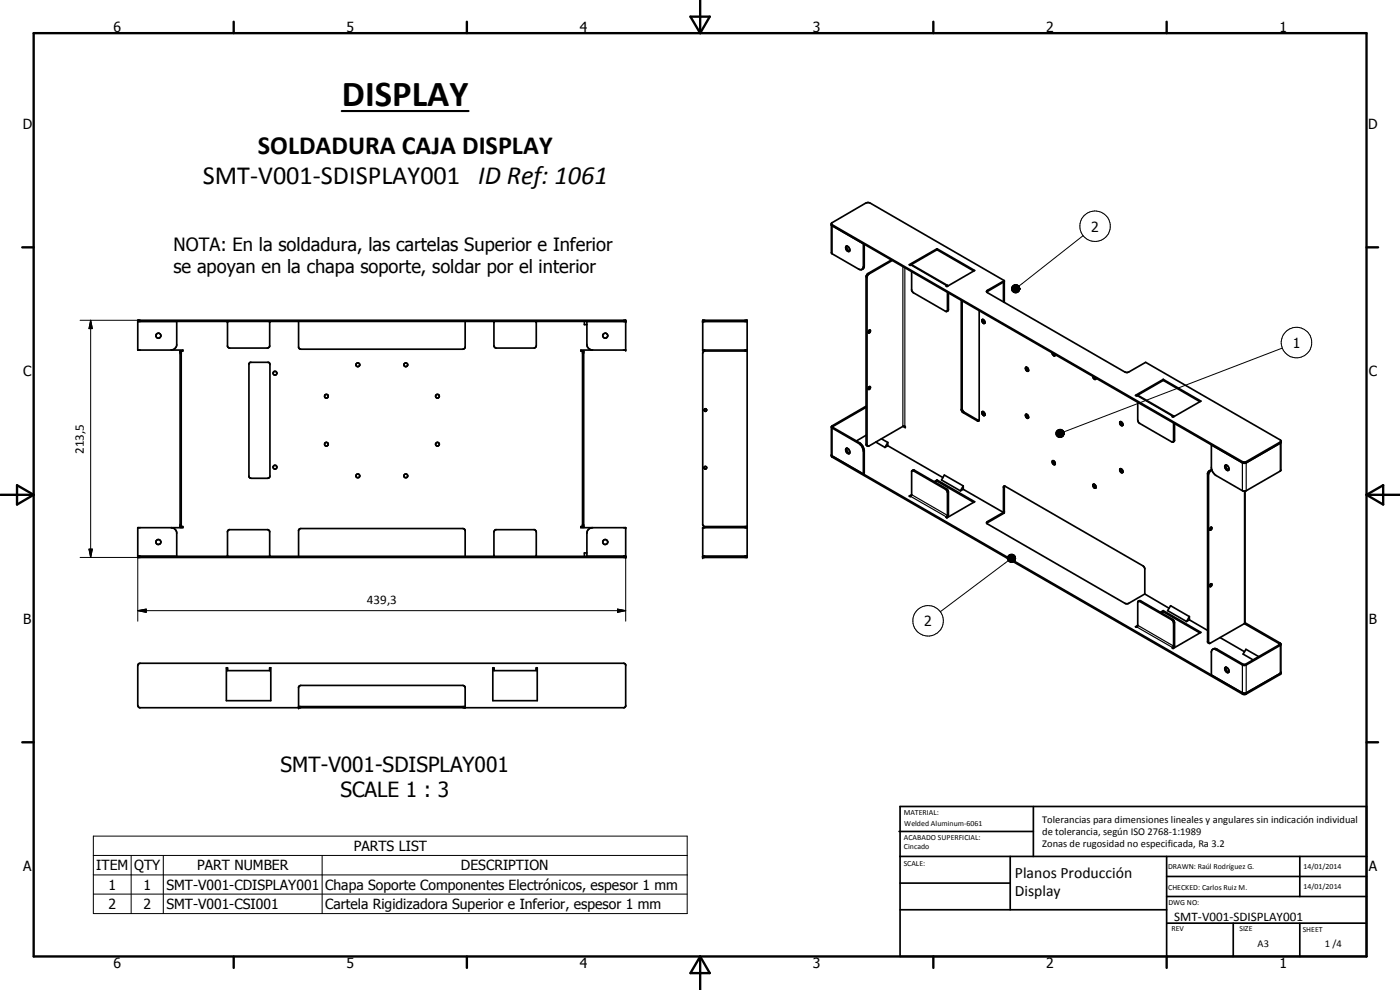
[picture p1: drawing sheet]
<svg xmlns="http://www.w3.org/2000/svg" width="420mm" height="297mm" viewBox="0 0 420 297" stroke-linecap="round" stroke-linejoin="round" font-family="sans-serif">
<g fill="none" stroke="#000" stroke-width=".51">
<path d="M249.5 67.4l123.5 71.5h1l10.2-5.9 .2-.4M249.5 67.1v8.8l8.2 4.8a.86 .86 0 0 0 1 .2 .86 .86 0 0 0 .4-1v-6.7M249.5 67.1l.3 .3 123.2 71.2 1-.1 10.4-6.2M249.5 67.1l.1-.3 10.3-5.9h1.2l40.3 23.3M253.9 74a.91 .91 0 0 1 1 .4 .91 .91 0 0 1-.2 1.1 1.16 1.16 0 0 1-.8-1.5zM254.2 73.8v1l.8 .5M259.4 73.3v6.7l-.3 .6-.5 .2M267.5 78l-7 4-.6 1v50.3l.5 .6M267.8 78.1l-7.2 4.2-.4 .9v50.3l.2 .4M273.3 79.5l.3-.1 10.8 6.3M281.2 74.6v.3M281.2 74.9l11.1 6.4"/>
<path d="M281.2 74.6l11.3 6.6-8.3 4.8-.3-.2 .5-.1M281.2 74.9l-7.9 4.6M281.2 74.6l-8.3 4.8 .4 .1M41.3 96.1h146.5v8.9h-13.5v.3h.9v52.7h-.9v.3h13.5v9h-146.5v-9h13.6v-.3h-.9v-52.7h.9v-.3h-13.6zM41.3 96.4h146.5M53 96.4v7.2a1.8 1.8 0 0 1-1.6 1.4M68.3 96.4v7.5l.6 .5 11.7-.1 .3-.4v-7.5M89.6 96.4v7.9l.6 .5h48.7l.6-.4 .1-.3v-7.7M148.2 96.4v7.4l.3 .4 .4 .2 11.7-.1 .3-.5v-7.4M175.4 96.4v1h.7M176.1 96.4v6.9a1.73 1.73 0 0 0 1.7 1.7M210.9 96.4h13.3"/>
<path d="M260.8 99.2l.1-.1a.39 .39 0 0 1 .3 .5 .39 .39 0 0 1-.6 .1zM260.9 99.1l-.3 .6M273.6 81.5v5.5l.4 .8 9.7 5.6h.5M284.3 87.7v5.4l-.1 .3M284.4 85.7l.2 .1M284.6 87.9v5l-.4 .5M288.5 90.1v32.9l.6 .8 4.3 2.6 .5-.5v-32.7M288.7 90.3v32.4l.5 .9 4.6 2.6M294.7 95.9a.63 .63 0 0 1 .8 .4 .63 .63 0 0 1-.3 .8l-.5-.6zM295 95.8v.5l.6 .6M296.1 87.6l5.3-3.1-.3 .2v5.9M301.4 84.2v6.5"/>
<path d="M301.4 84.2l-5.1 2.9-.2 .5 41.5 24h1.1l5.1-2.9 40.4 23.3 .2 .3M54.4 105.3v52.7M74.9 108.9l.3-.2h5.3l.5 .6v33.5l-.2 .5-.5 .2h-5l-.6-.5v-33.8zM174.8 105.3v52.7M223.9 105v.3M224.2 105h-13.3v-8.9h13.3v71.2h-13.3v-9h13.3M224.2 105.3h-12.7l-.6 .5v51.7l.5 .5h12.8M260.8 116.1l.3-.1 .1 .2-.3 .6-.3-.1zM260.9 116l-.3 .7M308 110.2a.66 .66 0 0 0-.1 .8 .66 .66 0 0 0 .7 .3M308 110.2l.5 .2 .1 .9M308 110.2l.3 .8 .4 .3"/>
<path d="M315.8 105.8v.4l.5 .6h.3l.1-.4M316.1 106.1l.6 .5M328 112.9l.1 .6 .4 .3 .4-.1 .1-.2M328.3 113.1l.6 .6M341.2 118.7h.4l10.7 6.2M349.1 113.8v.3M349.1 114.1l11 6.4M349.1 113.8l11.3 6.6-8.3 4.7-.3-.1 .5-.1M349.1 114.1l-7.9 4.6M349.1 113.8l-8.3 4.8 .4 .1M249.5 136.5l123.5 71.5 1-.1 10.2-5.8 .2-.4M249.5 128.1v8.7l.3 .4 123.2 71.1 1-.1 10.3-5.9 .1-9"/>
<path d="M253.9 134.5a.95 .95 0 0 1 1 .6 .95 .95 0 0 1-.2 1 1.13 1.13 0 0 1-.8-1.6zM254.2 134.5v.9l.8 .6M259.9 122.2l-10 5.9 8.1 4.7 .9 .9 .5 1.3v7l-.3 .2v-6.8a3 3 0 0 0-1.4-2.4l-7.9-4.6-.3-.3M259.9 121.9l-10.1 5.9-.3 .3M259.9 130.6l-2.9 1.7M262.8 132.6l2.8 1.6M264.5 131.7l1.9 1.1M266.4 133.7l16.6 9.6M266.4 132.8l-.8 1.4M266.4 133.7l-.8 .5M266.4 132.8v.9M271 127.9h.6l.1 .4z"/>
<path d="M271 127.9l-10.2 5.9-.4 .1M294.7 123.6a.63 .63 0 0 1 .8 .3 .63 .63 0 0 1-.3 .8l-.5-.5zM295 123.5v.5l.6 .5M308 124.3h-.1a.68 .68 0 0 0 0 .8 .68 .68 0 0 0 .7 .3M308 124.3a.92 .92 0 0 1 .6 1.1M308 124.3l.3 .8 .4 .2M315.8 138.3l.1-.1a.74 .74 0 0 1 .7 .5 .74 .74 0 0 1-.1 .7 .84 .84 0 0 1-.7-1.1zM316 138.2l.2 .7 .5 .4M336.1 126.6a.71 .71 0 0 1 .8 .3 .71 .71 0 0 1-.1 .9 .89 .89 0 0 1-.7-1.2zM336.3 126.5l.2 .7 .5 .4M341.4 120.7v5.4l.3 .7 10 5.8h.4M352.2 126.9l-.1 5.7"/>
<path d="M352.3 124.9l.1 .1M352.5 127.1v5l-.4 .5M363.5 133.5l.1 7.3M367.7 139.6a.91 .91 0 0 1 1 .5 .91 .91 0 0 1-.2 1.1l-.5-.3a.97 .97 0 0 1-.3-1.3zM367.9 139.5a1.22 1.22 0 0 0 .9 1.5M384.4 132.3l-.1 9-10.6 6.1M51.4 158.3a1.8 1.8 0 0 1 1.6 1.4v7.2M177.8 158.3a1.73 1.73 0 0 0-1.7 1.7v6.9M223.9 158v.3M273.6 148.4l-.7 .4 .3 .2 .4-.5v-7.1l.4-.2 9.9 5.7 .3 .3 .1 .6v6.8l-.4 .6 .3 .2M273.8 141.2l.6-.1 9.9 5.8 .3 .7v6.9l-.4 .9M281.2 144l-.8 .5"/>
<path d="M281.2 144l11.3 6.5-8.3 4.9M281.2 144.4l-.5 .3M281.2 144v.4M281.2 144.4l11.1 6.3M289.1 146.8l12 7M289.1 145.8l-.9 1.5M289.1 146.8l-.9 .5M289.1 145.8v1M289.1 145.8l-5.7-3.3-.8 1.5 5.6 3.3M301.1 153.8v-7.7l.4-.3 41.6 24 .5 .8v7.6M301.1 153.8l.3-.2-5.1 2.9-.2 .5 41.7 24.1h.8l5-2.9M301.4 145.8v8.1l-5.3 3.1"/>
<path d="M328.1 145.3a.77 .77 0 0 1 .7 .4 .77 .77 0 0 1 0 .8l-.4-.1-.2-.3zM328.3 145.3a.9 .9 0 0 0 .6 1M336.1 140.7a.63 .63 0 0 1 .8 .3 .63 .63 0 0 1-.3 .9l-.5-.6zM336.3 140.6l.2 .7 .5 .4M363.3 158.3l.3-.1 .1 .5-.5 .3-.2-.3zM363.4 158.2l-.4 .7M363.6 140.8l.1 .3M363.6 140.8l-.8 .5-.4 .7v50.7l.5 .3M363.7 141.1l1.2 1.6 8 4.5 .8 .2M363.7 141.1l-.7 .5-.3 .6v50.6l.2 .2M373.7 147.4v39.5M41.3 166.9h146.5"/>
<path d="M68.3 166.9v-7.5l.4-.5 11.9 .1 .3 .4v7.5M89.6 166.9v-7.8l.6-.5h48.7l.4 .1 .3 .6v7.6M148.2 166.9v-7.3l.5-.7 11.9 .1 .3 .6v7.3M176.1 165.9h-.7v1M210.9 166.9h13.3M343.6 178.2l7.2 4.3M363.3 175.3l.4-.1v.4l-.5 .4-.2-.3zM363.4 175.2l-.4 .6M41.6 199.2l.5-.2h145l.5 .2 .2 .3v12.3l-.5 .5h-145.4l-.6-.6v-12zM341.6 180.4l-.2 .4v6.9l-.4 .5-.2-.2 .6-.4M341.6 180.4l.7-.1 10 5.9 .2 .6v6.9l-.4 .9M341.6 180.4l10.3 5.8 .3 .6v7.1l-.4 .5 .3 .2"/>
<path d="M349.1 183.2l-.8 .5M349.1 183.2l11.3 6.5-8.3 4.9M349.1 183.6l-.6 .3M349.1 183.2v.4M349.1 183.6l11 6.3M356.9 186l5.5 3.1M356.9 185l-.8 1.5M356.9 186l-.8 .5M356.9 185v1M356.9 185l-5.6-3.3-.9 1.5 5.7 3.3M366.2 191.3l7.3 4.2M373.5 187.1l10.4 6 .1 .3-10.4 6-.4-.1-8.2-4.7-1.1 .2"/>
<path d="M373.5 187.1l-10.6 5.9M373.7 186.9l10.5 6.1 .2 .3M373.7 186.9l-.2 .2M377.8 197l-3.9-2.2-.8 1.5 3 1.7M384.4 193.3l-.2 .3-10.5 6-.8-.1-8-4.6a.86 .86 0 0 0-1.4 .6v7M67.9 200.4h.4v.8h12.6v-.8h.4v9.8h-13.4zM89.6 212.3v-6.1l.6-.5h48.7l.5 .2 .2 .4v6M89.6 212h50M147.9 200.4h.3v.8h12.7v-.8h.3v9.8h-13.3zM367.7 200.3a.88 .88 0 0 1 1 .5 .88 .88 0 0 1-.2 1l-.5-.2a1.06 1.06 0 0 1-.3-1.3zM367.9 200.2a1.27 1.27 0 0 0 .9 1.5M269.8 249.5h40.3"/>
<path d="M270.1 242h140v45h-140zM270.1 257h140M303.2 257v16M310.1 242v15M350.1 257v30M390.1 257v12M270.1 265h33.1M270.1 273h80M350.1 277h60M350.1 269h60M350.1 263h60M370.1 277v10"/>
<path d="M390.1 277v10"/>
<circle cx="47.5" cy="100.7" r=".76"/>
<circle cx="82.5" cy="112" r=".56"/>
<circle cx="97.9" cy="118.9" r=".58"/>
<circle cx="107.4" cy="109.4" r=".57"/>
<circle cx="121.8" cy="109.4" r=".57"/>
<circle cx="131.3" cy="118.9" r=".57"/>
<circle cx="181.7" cy="100.7" r=".76"/>
<circle cx="98" cy="133.3" r=".57"/>
<circle cx="131.3" cy="133.3" r=".56"/>
<circle cx="211.7" cy="123" r=".4"/>
<circle cx="82.5" cy="140.2" r=".58"/>
<circle cx="107.4" cy="142.8" r=".58"/>
<circle cx="121.8" cy="142.8" r=".58"/>
<circle cx="211.7" cy="140.3" r=".41"/>
<circle cx="47.5" cy="162.6" r=".75"/>
<circle cx="181.6" cy="162.6" r=".74"/>
</g>
<g fill="#000">
<circle cx="68.3" cy="96.4" r=".25"/>
<circle cx="80.9" cy="96.4" r=".25"/>
<circle cx="148.2" cy="96.4" r=".25"/>
<circle cx="160.9" cy="96.4" r=".25"/>
<circle cx="187.8" cy="96.4" r=".25"/>
<circle cx="187.8" cy="96.1" r=".25"/>
<circle cx="210.9" cy="96.1" r=".25"/>
<circle cx="210.9" cy="96.4" r=".25"/>
<circle cx="54.4" cy="105.3" r=".25"/>
<circle cx="187.8" cy="105" r=".25"/>
<circle cx="210.9" cy="105" r=".25"/>
<circle cx="54" cy="158" r=".25"/>
<circle cx="54.4" cy="158" r=".25"/>
<circle cx="174.8" cy="158" r=".25"/>
<circle cx="175.2" cy="158" r=".25"/>
<circle cx="187.8" cy="158.3" r=".25"/>
<circle cx="210.9" cy="158.3" r=".25"/>
<circle cx="187.8" cy="167.3" r=".25"/>
<circle cx="187.8" cy="166.9" r=".25"/>
<circle cx="210.9" cy="166.9" r=".25"/>
<circle cx="210.9" cy="167.3" r=".25"/>
<circle cx="89.6" cy="212" r=".25"/>
<circle cx="89.6" cy="212.3" r=".25"/>
</g>
<g fill="none" stroke="#000" stroke-width=".35">
<path d="M249.8 67.4v8.8M259.4 79.8l-.3 .1M273.3 79.5l10.7 6.4M259.9 83l.3 .2M260.5 82l.3 .2M271 80v47.9M271.6 80.3v47.6M284.6 92.9l-.3 .2M296.3 87.1v.4M341.2 118.7l10.7 6.4M249.8 127.8l.2 .1v.4l-.2 .1v8.8M258 132.8l-.3 .2"/>
<path d="M259.4 135.3l-.3 .1M259.9 133.3l.3 .2M288.7 122.7l-.2 .2M289.3 123.7l-.2 .1M293.6 126.1l-.3 .2M352.5 132.1l-.3 .1M372.9 138.5v8.7M374 138.5v8.7M384.2 132.6v8.8M273.3 148.9l10.7 6.2v.2M273.6 148.4l10.7 6.2 .3-.1M274.4 141.1l-.3 .2"/>
<path d="M284 146.6l-.3 .2M284.6 147.6l-.3 .2M296.3 156.5v.3M301.4 146.1l-.3 .1M362.4 142.2l.3 .2M363 141.2l.3 .2M373.5 147.4v39.7M341.2 188.1l10.7 6.4M341.4 187.6l10.8 6.2 .3-.1M342.3 180.3l-.3 .2M351.9 185.8l-.2 .2M352.5 186.8l-.3 .2"/>
<path d="M362.4 192.5l.3 .2M365.2 194.8l-.3 .1M373.2 199.3l-.3 .2v8.7M373.7 199.3l.3 .2v8.7M384.2 193l-.3 .1v.4l.3 .1v8.8"/>
</g>
<g fill="none" stroke="#000" stroke-width=".71">
<path d="M10.1 9.9h400v277.1h-400zM70.1 6.5v3.4M140.1 6.5v3.4M207.2 5h5.8l-2.9 4.9zM210.1 0v9.9M280.1 6.5v3.4M350.1 6.5v3.4M6.7 74.2h3.4M410.1 74.2h3.5M.1 148.5h10M5.1 145.6l5 2.9-5 2.9zM410.1 148.5h10"/>
<path d="M410.1 148.5l5-2.9v5.8zM6.7 222.7h3.4M410.1 222.7h3.5M70.1 287v3.4M140.1 287v3.4M210.1 287v10M210.1 287l2.9 5h-5.8zM280.1 287v3.4M350.1 287v3.4"/>
</g>
<g fill="none" stroke="#000" stroke-width=".3">
<path d="M325.1 70.7l-19.3 15.2M24 96.1h18.1M27.2 96.1l.5 2.5h-1zM27.2 96.1v71.2M303.6 86.5l2.5 .2-2.5 .1zM303.6 86.8l2.5-.1-2.5 .3zM303.6 86.6h2.5M303.6 86.2l2.5 .5-2.5-.2zM303.6 87l2.5-.3-2.4 .6zM303.7 86l2.4 .7-2.5-.5zM303.7 87.3l2.4-.6-2.2 .8zM303.9 85.8l.2-.2 2 1.1z"/>
<path d="M303.9 85.8l2.2 .9-2.4-.7zM303.9 87.5l2.2-.8-2 1zM304.1 85.6l.3-.1 1.7 1.2zM304.1 87.7l2-1-1.7 1.1zM304.4 85.5l.2-.1 1.5 1.3zM304.4 87.8l1.7-1.1-1.5 1.2zM304.6 85.4h.3l1.2 1.3zM304.6 87.9l1.5-1.2-1.2 1.2zM304.9 85.4h.2l1 1.3zM305.1 85.4l.3 .1 .7 1.2zM305.4 85.5l.7 1.2zM305.6 85.7l.5 1z"/>
<path d="M305.8 85.9l.3 .8zM305.9 86.1l.2 .6zM306.1 86.7l-1 1.1-.2 .1zM306.1 86.7l-1 1.1zM306.1 86.7l-.7 1.1zM306.1 86.7l-.5 .9zM306.1 86.7l-.3 .7zM306.1 86.7l-.2 .5zM306.1 86.7l-.1 .2zM384.8 104.4l-65.5 25.2M316.9 129.9l2.5 .1-2.5 .2zM316.9 130.2l2.5-.2-2.5 .4z"/>
<path d="M316.9 130h2.5M316.9 129.7l2.5 .3-2.5-.1zM316.9 130.4l2.5-.4-2.4 .7zM317 129.4l2.4 .6-2.5-.3zM317 130.7l2.4-.7-2.2 .9zM317.2 129.2l.2-.2 2 1zM317.2 129.2l2.2 .8-2.4-.6zM317.2 130.9l2.2-.9-2 1.1zM317.4 129l.3-.1 1.7 1.1zM317.4 131.1l2-1.1-1.7 1.2zM317.7 128.9l.2-.1 1.5 1.2zM317.7 131.2l1.7-1.2-1.5 1.3z"/>
<path d="M317.9 128.8h.3l1.2 1.2zM317.9 131.3l1.5-1.3-1.2 1.3zM318.2 128.8h.2l1 1.2zM318.4 128.8l1 1.2zM318.7 128.9l.7 1.1zM318.9 129.1l.5 .9zM319.1 129.3l.3 .7zM319.2 129.5l.2 .5zM319.4 130l-1 1.2-.2 .1zM319.4 130l-1 1.2zM319.4 130l-.7 1.1zM319.4 130l-.5 1z"/>
<path d="M319.4 130l-.3 .8zM319.4 130l-.2 .6zM319.4 130l-.1 .3zM24 167.3h18.1M26.7 164.8h1l-.5 2.5zM41.3 166.9v19.5M187.8 166.9v19.5M302.3 167.4l2.5 .1-2.5 .1zM302.3 167.6l2.5-.1-2.4 .4zM302.3 167.5h2.5M302.4 167.1l2.4 .4-2.5-.1zM302.4 167.9l2.4-.4-2.3 .6z"/>
<path d="M302.5 166.9l.2-.2 2.1 .8zM302.5 166.9l2.3 .6-2.4-.4zM302.5 168.1l2.3-.6-2.1 .9zM302.5 168.3l-20.3 15.3M302.7 168.4l2.1-.9-2 1zM302.8 166.5l.3-.1 1.7 1.1zM302.8 166.5l2 1-2.1-.8zM302.8 168.5l2-1-1.7 1.2zM303.1 166.4l.2-.1 1.5 1.2zM303.1 168.7l1.7-1.2-1.5 1.2zM303.3 166.3h.3l1.2 1.2zM303.3 168.7l1.5-1.2-1.2 1.2z"/>
<path d="M303.6 166.3h.3l.9 1.2zM303.9 166.3l.9 1.2zM304.1 166.4l.7 1.1zM304.4 166.5l.4 1zM304.5 166.8l.3 .7zM304.7 167l.1 .5zM304.8 167.5l-.9 1.2h-.3zM304.8 167.5l-.9 1.2zM304.8 167.5l-.7 1.1zM304.8 167.5l-.4 .9zM304.8 167.5l-.3 .8zM304.8 167.5l-.1 .5z"/>
<path d="M304.8 167.5l-.1 .3zM41.3 183.2l2.6-.4v.9zM41.3 183.2h146.5M185.3 182.8l2.5 .4-2.5 .5zM28 250.9h178.2v23.2h-178.2zM28 256.7h178.2M39.4 256.7v17.4M49 256.7v17.4M96.7 256.7v17.4M28 262.5h178.2M28 268.3h178.2"/>
<circle cx="328.7" cy="67.9" r="4.6"/>
<circle cx="389.1" cy="102.8" r="4.6"/>
<circle cx="278.5" cy="186.3" r="4.6"/>
</g>
<g fill="#000">
<path d="M27.2 96.1l.5 2.5h-1zM305.9 86.1l.2 .6zM305.8 85.9l.3 .8zM305.6 85.7l.5 1zM305.4 85.5l.7 1.2zM305.1 85.4l.3 .1 .7 1.2zM304.9 85.4h.2l1 1.3zM304.6 85.4h.3l1.2 1.3zM304.4 85.5l.2-.1 1.5 1.3zM304.1 85.6l.3-.1 1.7 1.2zM303.9 85.8l.2-.2 2 1.1zM303.9 85.8l2.2 .9-2.4-.7z"/>
<path d="M303.7 86l2.4 .7-2.5-.5zM303.6 87l2.5-.3-2.4 .6zM303.7 87.3l2.4-.6-2.2 .8zM303.9 87.5l2.2-.8-2 1zM304.1 87.7l2-1-1.7 1.1zM304.4 87.8l1.7-1.1-1.5 1.2zM304.6 87.9l1.5-1.2-1.2 1.2zM306.1 86.7l-1 1.1-.2 .1zM306.1 86.7l-1 1.1zM306.1 86.7l-.7 1.1zM306.1 86.7l-.5 .9zM306.1 86.7l-.3 .7z"/>
<path d="M306.1 86.7l-.2 .5zM306.1 86.7l-.1 .2zM319.2 129.5l.2 .5zM319.1 129.3l.3 .7zM318.9 129.1l.5 .9zM318.7 128.9l.7 1.1zM318.4 128.8l1 1.2zM318.2 128.8h.2l1 1.2zM317.9 128.8h.3l1.2 1.2zM317.7 128.9l.2-.1 1.5 1.2zM317.4 129l.3-.1 1.7 1.1zM317.2 129.2l.2-.2 2 1z"/>
<path d="M317.2 129.2l2.2 .8-2.4-.6zM317 129.4l2.4 .6-2.5-.3zM316.9 130.4l2.5-.4-2.4 .7zM317 130.7l2.4-.7-2.2 .9zM317.2 130.9l2.2-.9-2 1.1zM317.4 131.1l2-1.1-1.7 1.2zM317.7 131.2l1.7-1.2-1.5 1.3zM317.9 131.3l1.5-1.3-1.2 1.3zM319.4 130l-1 1.2-.2 .1zM319.4 130l-1 1.2zM319.4 130l-.7 1.1zM319.4 130l-.5 1z"/>
<path d="M319.4 130l-.3 .8zM319.4 130l-.2 .6zM319.4 130l-.1 .3zM26.7 164.8h1l-.5 2.5zM304.7 167l.1 .5zM304.5 166.8l.3 .7zM304.4 166.5l.4 1zM304.1 166.4l.7 1.1zM303.9 166.3l.9 1.2zM303.6 166.3h.3l.9 1.2zM303.3 166.3h.3l1.2 1.2zM303.1 166.4l.2-.1 1.5 1.2z"/>
<path d="M302.8 166.5l.3-.1 1.7 1.1zM302.8 166.5l2 1-2.1-.8zM302.5 166.9l.2-.2 2.1 .8zM302.5 166.9l2.3 .6-2.4-.4zM302.4 167.9l2.4-.4-2.3 .6zM302.5 168.1l2.3-.6-2.1 .9zM302.7 168.4l2.1-.9-2 1zM302.8 168.5l2-1-1.7 1.2zM303.1 168.7l1.7-1.2-1.5 1.2zM303.3 168.7l1.5-1.2-1.2 1.2zM304.8 167.5l-.9 1.2h-.3zM304.8 167.5l-.9 1.2z"/>
<path d="M304.8 167.5l-.7 1.1zM304.8 167.5l-.4 .9zM304.8 167.5l-.3 .8zM304.8 167.5l-.1 .5zM304.8 167.5l-.1 .3zM41.3 183.2l2.6-.4v.9zM185.3 182.8l2.5 .4-2.5 .5z"/>
</g>
<path d="M303.6 86.8h2.5M316.9 129.9h2.5M316.9 130.2h2.5M302.3 167.3h2.5M302.3 167.7h2.5" fill="none" stroke="#000" stroke-width=".38"/>
<path d="M303.6 86.4h2.5" fill="none" stroke="#000" stroke-width=".42"/>
<path d="M102.6 33.3h38" fill="none" stroke="#000" stroke-width=".63"/>
<text font-size="11" x="102.6" y="31.8">DISPLAY</text>
<g font-size="7.9">
<text x="77.3" y="46.1">SOLDADURA CAJA DISPLAY</text>
<text x="60.9" y="55.1">SMT-V001-SDISPLAY001 ID Ref: 1061</text>
</g>
<g font-size="6.3">
<text x="84.2" y="231.5">SMT-V001-SDISPLAY001</text>
<text x="102.1" y="239.1">SCALE 1 : 3</text>
</g>
<g font-size="5.5">
<text x="52.1" y="75.4">NOTA: En la soldadura, las cartelas Superior e Inferior</text>
<text x="52.1" y="82">se apoyan en la chapa soporte, soldar por el interior</text>
</g>
<g font-size="4.7">
<text x="304.6" y="263.5">Planos Producción</text>
<text x="304.6" y="268.9">Display</text>
</g>
<g font-size="4.2">
<text x="34" y="9.6">6</text>
<text x="104" y="9.6">5</text>
<text x="174" y="9.6">4</text>
<text x="244" y="9.6">3</text>
<text x="314" y="9.6">2</text>
<text x="384" y="9.6">1</text>
<text x="6.8" y="38.7">D</text>
<text x="410.6" y="38.7">D</text>
<text x="327.5" y="69.5">2</text>
<text x="388" y="104.4">1</text>
<text x="7" y="112.9">C</text>
<text x="410.8" y="112.9">C</text>
<text x="7" y="187.1">B</text>
<text x="277.4" y="187.8">2</text>
<text x="410.8" y="187.1">B</text>
<text x="106.2" y="255.3">PARTS LIST</text>
<text x="7" y="261.4">A</text>
<text x="28.9" y="261.1">ITEM</text>
<text x="40.3" y="261.2">QTY</text>
<text x="59.2" y="261.1">PART NUMBER</text>
<text x="138.3" y="261.2">DESCRIPTION</text>
<text x="410.8" y="261.4">A</text>
<text x="32.6" y="266.9">1</text>
<text x="43.1" y="266.9">1</text>
<text x="49.9" y="267">SMT-V001-CDISPLAY001</text>
<text x="97.6" y="267.1">Chapa Soporte Componentes Electrónicos, espesor 1 mm</text>
<text x="32.6" y="272.8">2</text>
<text x="43.1" y="272.8">2</text>
<text x="49.9" y="272.8">SMT-V001-CSI001</text>
<text x="97.6" y="272.8">Cartela Rigidizadora Superior e Inferior, espesor 1 mm</text>
<text x="34" y="290.4">6</text>
<text x="104" y="290.4">5</text>
<text x="174" y="290.4">4</text>
<text x="244" y="290.4">3</text>
<text x="314" y="290.4">2</text>
<text x="384" y="290.4">1</text>
</g>
<g font-size="3.9">
<text x="25.2" y="136.2" transform="rotate(-90 25.2 136.2)">213,5</text>
<text x="110.1" y="181.1">439,3</text>
<text x="352.4" y="276.3">SMT-V001-SDISPLAY001</text>
</g>
<g font-size="3.1">
<text x="312.7" y="246.8">Tolerancias para dimensiones lineales y angulares sin indicación individual</text>
<text x="312.7" y="250.4">de tolerancia, según ISO 2768-1:1989</text>
<text x="312.7" y="254">Zonas de rugosidad no especificada, Ra 3.2</text>
<text x="377.4" y="284.1">A3</text>
<text x="397.6" y="284.2">1 /4</text>
</g>
<g font-size="2.4">
<text x="271.2" y="244.4">MATERIAL:</text>
<text x="271.3" y="252">ACABADO SUPERFICIAL:</text>
<text x="271.4" y="247.9">Welded Aluminum-6061</text>
<text x="271.3" y="254.6">Cincado</text>
<text x="271.2" y="259.7">SCALE:</text>
<text x="350.6" y="260.8">DRAWN: Raúl Rodríguez G.</text>
<text x="391.2" y="260.6">14/01/2014</text>
<text x="350.6" y="267">CHECKED: Carlos Ruiz M.</text>
<text x="391.2" y="266.7">14/01/2014</text>
<text x="350.6" y="271.4">DWG NO:</text>
<text x="351.6" y="279.3">REV</text>
<text x="372" y="279.4">SIZE</text>
<text x="391" y="279.6">SHEET</text>
</g>
</svg>
